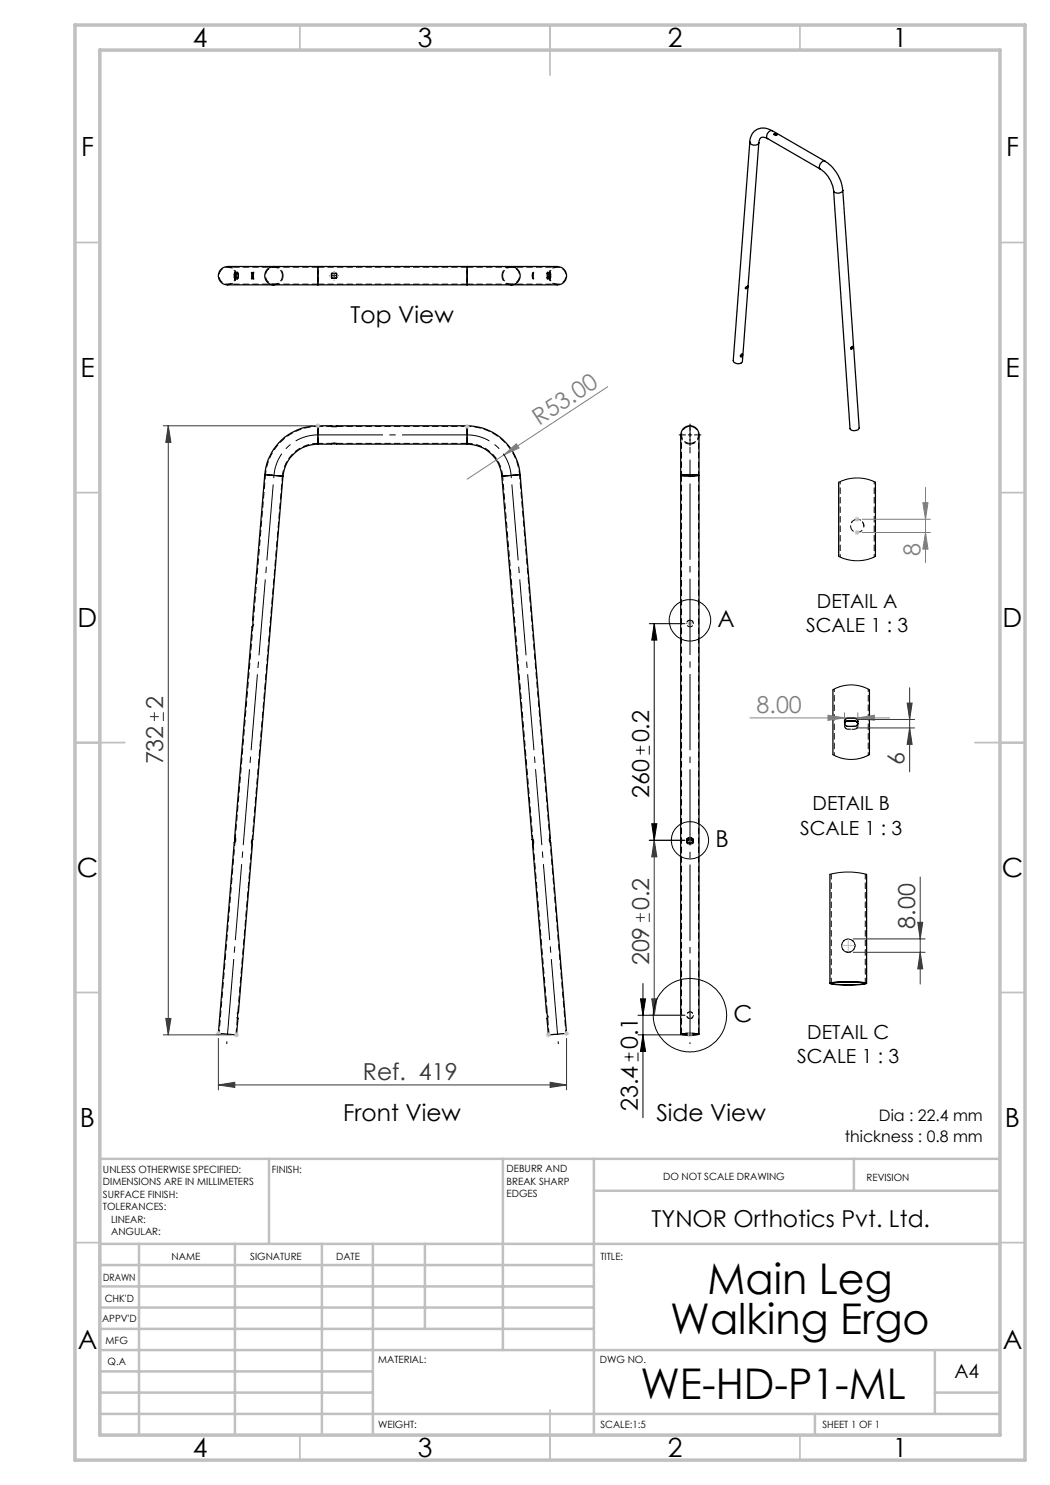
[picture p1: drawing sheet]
<svg xmlns="http://www.w3.org/2000/svg" width="210mm" height="297mm" viewBox="0 0 210 297" stroke-linecap="round" stroke-linejoin="round" font-family="sans-serif">
<g fill="none" stroke="#000" stroke-width=".2" stroke-dasharray="1.3 .6" stroke-linecap="butt">
<path d="M47 55.5h.1M47 54.8h.1M47 55.5l.1 .3M47 55.8h.2M47 54.5h.2M47.1 54.8l.1-.3M47.1 54.5l-.1 .3M47.2 55.8l-.1-.3M47.4 55.8h.1M47.5 54.5h-.1M50.3 55.8v-.3M50.3 54.5l.1 .3"/>
<path d="M50.3 55.8h.1M50.3 54.5h.1M50.3 54.8v-.3M50.3 54.8h.2M50.3 55.5h.2M50.4 54.5l.1 .3M50.4 55.5l-.1 .3M50.4 55.5h.1M50.4 54.8h.1M50.4 55.8l.1-.3M50.5 55.5l-.1 .3M50.5 54.8l-.1-.3"/>
<path d="M50.6 55.8h.2M50.8 54.5h-.2M54.8 56.8h8.8M63.6 56.8h29.8M63.6 53.4h-8.8M66.8 55.6a.52 .52 0 0 0 .5-.7 .52 .52 0 0 0-.9-.1 .52 .52 0 0 0 .3 .8h.1M93.4 53.4h-29.8M93.4 56.8h8.8M102.2 53.4h-8.8M106.5 54.8l.1-.3M106.5 55.5l.1 .3M106.6 55.8l-.1-.3"/>
<path d="M106.6 55.5l.1 .3M106.6 55.5h-.1M106.6 54.8h-.1M106.6 54.5l-.1 .3M106.7 54.8v-.3M106.7 54.8h-.2M106.7 55.5h-.2M106.7 54.5l-.1 .3M106.7 55.8h-.1M106.7 54.5h-.1M106.7 55.8v-.3M109.5 55.8h.1"/>
<path d="M109.6 54.5h-.1M109.8 55.8l.1-.3M109.9 54.5l.1 .3M109.9 54.8l-.1-.3M110 55.8h-.2M110 54.5h-.2M110 55.5l-.1 .3M110.1 55.5h-.2M110.1 54.8h-.2M110.1 54.8h-.1M110.1 55.5h-.1M66.3 85.3v-.1"/>
<path d="M66.3 88.7v.1M66.3 88.7l.5-.1M66.5 85.4l-.2-.1M66.5 85.4v-.2M66.8 88.7h.1M66.8 88.6l.5 .1M66.9 88.6h-.1M67.2 85.4v-.2M67.3 88.7h26.1M67.3 88.8v-.1M67.4 85.3l-.2 .1M67.4 85.3v-.1"/>
<path d="M93.4 85.3h-26M136.3 95.1v111.7M137.5 85.4v-.2M137.5 88.6v.1M137.7 85.3v-.1M138.4 85.3v-.1M138.5 85.4v-.2M138.5 88.7v-.1M170.1 105.1v.2M50.4 125.4h.2M50.4 125.3l.1-.1M50.7 124h-.2"/>
<path d="M137.3 124.7v.1M168.9 144.8v-.1M168.9 144.8v.3M168.9 145.1v.1M168.9 144.7v.1M169.6 145.8v.1M170.9 145.8v.1M171.6 144.7v.1M171.6 145.1v-.3M171.6 144.8v-.1M171.6 145.1v.1M46.9 168.5h.1"/>
<path d="M47 167.6h.1M47 168.1h.1M47 168.5l.1-.4M47 168h.2M47.1 168.1l.1-.1M47.2 168l-.1-.4M50.3 168.4v.3M50.3 168.4h.1M50.3 168.2v.2M50.3 168.2l.1 .1M50.3 168.7l.2 .1M50.4 167.9l-.1 .3"/>
<path d="M50.4 167.9h.1M106.6 167.9l.1 .3M106.6 167.9h-.1M106.7 168.7l-.2 .1M106.7 168.2v.2M106.7 168.2l-.1 .1M106.7 168.4v.3M106.7 168.4h-.1M109.8 168l.1-.4M109.9 168.1l-.1-.1M110 168h-.2M110 168.5l-.1-.4"/>
<path d="M110 168.1h-.1M110.1 167.6h-.2M110.1 168.5h-.1M137.3 168.3v-.1M137.3 168.2v.2M137.3 168.4l.4 .3M137.7 168.8l-.4-.4M137.7 168.5l-.4-.4M137.7 168.7v.1M138.3 168.7l.4-.3M138.3 168.7v.1M138.7 168.2v.1"/>
<path d="M138.7 168.4l-.4 .4M138.7 168.1l-.4 .4M138.7 168.4v-.2M169.6 190.5h.2M169.8 190.4h-.2M171 189.3v-.2M171 189.1v.2M47.2 207l.3-3.3M47.5 203.7h.1M47.6 202.4l2.8-33.6M47.6 203.7l-.1-.3M47.7 202.4h-.1"/>
<path d="M109.4 203.7h.1M109.4 202.4h-.1M109.5 203.7l.3 3.3M137.3 203v.1M138 203.7h.1M138.1 203.7h-.1M138.7 203.2v-.1M138.7 203v.1M138.7 203.1v-.1M139.7 206.8v-111.7"/>
</g>
<g fill="none" stroke="#000" stroke-width=".2" stroke-dasharray="1.3 .6" stroke-dashoffset=".1" stroke-linecap="butt">
<path d="M47.2 55.1a1.69 1.69 0 0 0-2.4-1.5 1.69 1.69 0 0 0-.3 2.9 1.69 1.69 0 0 0 2.7-1v-.4M56.5 55.1a1.69 1.69 0 0 0-2.5-1.5 1.69 1.69 0 0 0-.2 2.9 1.69 1.69 0 0 0 2.7-1v-.4M63.6 55.1v-1.7v3.4v-1.7M93.4 55.1v-1.7v3.4v-1.7M100.5 55.1a1.69 1.69 0 0 1 2.5-1.5 1.69 1.69 0 0 1 .2 2.9 1.69 1.69 0 0 1-2.6-1l-.1-.4M109.8 55.1a1.69 1.69 0 0 1 2.5-1.5 1.69 1.69 0 0 1 .2 2.9 1.69 1.69 0 0 1-2.7-1v-.4M56.5 95.2l-3.4-.3 3.4 .3M56.5 95.2a7.1 7.1 0 0 1 7.1-6.5M63.6 88.7v-3.4v3.4M93.4 88.7v-3.4v3.4M93.4 88.7a7.1 7.1 0 0 1 7.1 6.5M100.5 95.2l3.4-.3-3.4 .3"/>
<path d="M138 95.2l1.7-.1-1.5-.2-1.9 .2 1.7 .1M138 88.8a1.83 1.83 0 0 1-1.8-1.8M138 88.7a1.7 1.7 0 0 0 1.5-2.5 1.7 1.7 0 0 0-2.8-.3 1.7 1.7 0 0 0 1 2.7l.3 .1M139.8 87a1.83 1.83 0 0 1-1.8 1.8"/>
</g>
<path d="M63.6 85.3a10.5 10.5 0 0 0-10.5 9.6M67.2 85.4h-.7M100.5 95.2l6.1 72.7M103.9 94.9a10.5 10.5 0 0 0-10.5-9.6M136.3 87v8.1M139.7 95.1v-8.1M50.6 125.4l-3.5 42.2M138 124l-.6 .4M50.4 167.9l6.1-72.7M110 167.6l-6.1-72.7" fill="none" stroke="#000" stroke-width=".2" stroke-dasharray="1.3 .6" stroke-dashoffset=".4" stroke-linecap="butt"/>
<g fill="none" stroke="#000" stroke-width=".2" stroke-dasharray="1.3 .6" stroke-dashoffset=".7" stroke-linecap="butt">
<path d="M53 94.9l3.6 .3M63.6 85.1v3.7M93.4 85.1v3.7M104 94.9l-3.6 .3M138 95.2l-1.8-.1 1.6-.2 2 .2-1.8 .1M168 96.3v15.1M171.4 103.8a1.28 1.28 0 0 0-1.1 .7M174.8 111.4v-15.1M50.6 125.4l.2-.6-.1-.8M166.8 137.8v13.2M169.6 145.8h1.3M170.9 145.9h-1.3"/>
<path d="M170.9 145.3h-1.3M173.6 151v-13.2M109.5 203.7l.1-.7-.2-.6"/>
</g>
<path d="M45.5 56.8h9.3M54.8 53.4h-9.3M102.2 56.8h9.3M111.5 53.4h-9.3M47.4 203.5l.1 .2-.1-.6 .2-.7" fill="none" stroke="#000" stroke-width=".2" stroke-dasharray="1.3 .6" stroke-dashoffset=".8" stroke-linecap="butt"/>
<g fill="none" stroke="#000" stroke-width=".2" stroke-dasharray="1.3 .6" stroke-dashoffset=".2" stroke-linecap="butt">
<path d="M45.5 53.3a1.83 1.83 0 0 1 1.8 1.8M47.3 55.1a1.83 1.83 0 0 1-1.8 1.9M47.6 55.1l-.2-.6v1.3l.2-.7M47.7 55.1l-.2 .7v-1.3l.2 .6M50.7 55.1l.1-.6a1.28 1.28 0 0 0 0 1.3l-.1-.7M54.8 53.3a1.83 1.83 0 0 1 1.8 1.8M56.6 55.1a1.83 1.83 0 0 1-1.8 1.9M100.4 55.1a1.83 1.83 0 0 0 1.8 1.9M102.2 53.3a1.83 1.83 0 0 0-1.8 1.8M109.4 55.1l.1-.6a1.35 1.35 0 0 0 0 1.3l-.1-.7M109.5 55.1l.1 .7a1.28 1.28 0 0 1 0-1.3l-.1 .6M109.7 55.1a1.83 1.83 0 0 0 1.8 1.9"/>
<path d="M111.5 53.3a1.83 1.83 0 0 0-1.8 1.8M63.6 88.7h2.7M66.3 85.3h-2.7M166.3 174.8v21.9M173.1 196.7v-21.9"/>
</g>
<path d="M172.8 105.3a1.35 1.35 0 0 0-1.4-1.5M138 124a.66 .66 0 0 1 .6 1 .66 .66 0 0 1-1.1 .2 .66 .66 0 0 1 .3-1.1l.2-.1M168.9 145.1l.1 .4 .6 .3M169.6 145.9a.68 .68 0 0 1-.7-.7M169.6 145.3a.65 .65 0 0 1-.7-.7M170.9 145.8a.68 .68 0 0 0 .7-.7M171.6 145.2l-.1 .4-.6 .3M171.6 144.6l-.1 .4-.6 .3M47 168.5l-3.2 38.2M113.2 206.7l-3.2-38.2M138 203.7a.66 .66 0 0 0 .6-.9 .66 .66 0 0 0-1.1-.2 .66 .66 0 0 0 .3 1.1h.2M138 203.7a.66 .66 0 0 1-.6-.9 .66 .66 0 0 1 1.1-.2 .66 .66 0 0 1-.2 1.1h-.3" fill="none" stroke="#000" stroke-width=".2" stroke-dasharray="1.3 .6" stroke-dashoffset=".5" stroke-linecap="butt"/>
<g fill="none" stroke="#000" stroke-width=".2" stroke-dasharray="1.3 .6" stroke-dashoffset=".3" stroke-linecap="butt">
<path d="M47 54.8v.7M47.1 55.5v-.7M50.3 55.5v-.7M50.4 54.8v.7M50.5 54.8v.7M50.5 55.5v-.7M106.5 55.5v-.7M106.5 54.8v.7M106.6 54.8v.7M106.7 55.5v-.7M109.9 55.5v-.7M110 54.8v.7"/>
<path d="M53.1 94.9l-2.4 29.1M171 103.9a1.33 1.33 0 0 1 1.8 1.3 1.33 1.33 0 0 1-1.9 1.2 1.33 1.33 0 0 1-.3-2.2l.4-.3M137.7 168.7h.6M138.3 168.8h-.6M138.3 168.5h-.6M169.2 190.4a1.33 1.33 0 0 0 1.8-1.3 1.33 1.33 0 0 0-1.9-1.1 1.33 1.33 0 0 0-.3 2.2l.4 .2M170.2 190.4a1.33 1.33 0 0 1-1.9-1.3 1.33 1.33 0 0 1 1.9-1.2 1.33 1.33 0 0 1 .3 2.2l-.3 .3"/>
</g>
<path d="M106.6 168.8l2.8 33.6" fill="none" stroke="#000" stroke-width=".2" stroke-dasharray="1.3 .6" stroke-dashoffset="-.1" stroke-linecap="butt"/>
<g fill="none" stroke="#000" stroke-width=".25">
<path d="M150 28.4l-3.4 43.7a1.03 1.03 0 0 0 .9 .6 1.03 1.03 0 0 0 1-.5l3.3-43.7M150 28.4a1 1 0 0 0 .8 .6 1 1 0 0 0 1-.5M153.5 27.7l-.2-.1a.95 .95 0 0 0-1.1-.1 .95 .95 0 0 0-.4 1M153.5 27.7l10.6 6.1M154.4 26.1a2.77 2.77 0 0 0-2.9-.3 2.77 2.77 0 0 0-1.5 2.6M154.4 26.1a1.04 1.04 0 0 0-.9 1.6M154.4 26.1l10.6 6.1M154.8 26.8v.1M154.8 26.9l.3 .2 .3-.2M154.8 26.9h.1M155 26.7h.2M155 26.7l-.2 .1"/>
<path d="M155 26.7l-.2 .2M155 26.7l.2 .1M155 26.7h.1M155.2 26.7l.2 .1M155.2 26.8l.2 .1M155.2 26.7v.1M155.4 26.8v.1M164.1 33.8a6.3 6.3 0 0 1 2.6 4.4M165 32.2a7.8 7.8 0 0 1 3.6 5.9M165 32.2a1.03 1.03 0 0 0-.9 1.6M168.6 38.1l3.2 47.5a1.11 1.11 0 0 1-1.8 .1l-3.3-47.5M168.6 38.1a1.09 1.09 0 0 1-1.9 .1"/>
<path d="M46.9 55.5l.1 .3M46.9 54.8v.7M46.9 54.8h.1M46.9 55.5h.1M47 55.8h.1M47 54.5l-.1 .3M47 54.5h.1M50.6 54.5v1.3a1.26 1.26 0 0 1 0-1.3zM54.8 53.3h8.8M54.8 57h8.8M54.8 53.3h-9.3a1.83 1.83 0 0 0-1.8 1.8 1.83 1.83 0 0 0 1.8 1.9h9.3M54.8 53.3a1.83 1.83 0 0 0-1.9 1.8 1.83 1.83 0 0 0 1.9 1.9"/>
<path d="M63.6 53.3v3.7M63.6 57h29.8M63.6 53.3h29.8M66.3 54.7l1-.1v1l-.9 .1zM93.4 53.3h8.8M93.4 57h8.8M93.4 53.3v3.7M102.2 53.3h9.3a1.83 1.83 0 0 1 1.8 1.8 1.83 1.83 0 0 1-1.8 1.9h-9.3M102.2 53.3a1.83 1.83 0 0 1 1.8 1.8 1.83 1.83 0 0 1-1.8 1.9M110 54.8v-.3l.1 .3M110 54.8v.7M110 55.5v.3l.1-.3"/>
<path d="M110 54.8h.1M110 55.5h.1M110.1 54.8v.7M149.2 57.7h-.1M149.2 57.7h.1M149.4 57.6l-.2 .1M149.4 57.6h.1M149.5 57.6l-.3 .1M149.5 57.3h.1M149.5 57.3l-.1 .3M149.5 57.3v.1M149.5 57.3h-.1a.29 .29 0 0 0-.2 .1 .29 .29 0 0 0 0 .3"/>
<path d="M149.5 57.4v.2M148.3 70.9h.2a.29 .29 0 0 1 0 .4 .29 .29 0 0 1-.4-.1zM148.5 70.8l-.1 .3-.3 .2M170.3 69.7l-.1 .1M170.3 69.7v.1M170.5 69.6l-.2 .1M170.5 69.6h.1M170.5 69.3l.1 .1M170.5 69.3a.25 .25 0 0 0-.3 .2 .25 .25 0 0 0 .1 .3M170.5 69.6l-.2 .2M170.6 69.3h.1M170.6 69.4l-.1 .2"/>
<path d="M170.6 69.3v.1M170.6 69.4h.1M53 95l-2.5 29 .1 .8-.2 .6-3.5 42.2M53 95l3.6 .2M56.6 95.2l-6 72.8-.2 .4 .1 .4-2.8 33.7-.2 .4 .1 .8-.3 3.3-3.6-.3 3.1-38.2 .2-.2-.1-.7M63.6 88.8a7.1 7.1 0 0 0-7 6.4M63.6 85.2a10.6 10.6 0 0 0-10.6 9.8M63.6 88.8h29.8M63.6 85.2h29.8M63.6 85.2v3.6M93.4 88.8a7 7 0 0 1 7 6.4M93.4 85.2a10.7 10.7 0 0 1 10.6 9.8"/>
<path d="M93.4 85.2v3.6M100.4 95.2l6 72.8M104 95l-3.6 .2M104 95l6.1 72.6M136.1 95.1v-3.5a22 22 0 0 1 .2-5.3 1.85 1.85 0 0 1 2.3-1 1.85 1.85 0 0 1 1.2 2.2v7.6M136.1 95.1l.8-.1h2.2l.7 .1M136.1 95.1v111.7M139.8 95.1v111.7M167.7 96.4v14.9M175.1 96.4v14.9M166.6 138v12.9M173.9 138v12.9"/>
<path d="M168.9 144.3a.92 .92 0 0 0 .4 .9 .92 .92 0 0 0 .9 .1 1.08 1.08 0 0 0 1.4-.7v-.3M169.6 143.6h1.3M169.6 143.6a.65 .65 0 0 0-.7 .7M169.6 144.2l-.4 .1-.3 .4M169.6 144.2h1.3M169.6 143.6l-.6 .3-.1 .4M169.6 144.2a.68 .68 0 0 0-.7 .5M169.6 143.6h.1M169.6 144.2h.1M170.9 143.6h.2a.6 .6 0 0 1 .5 .7M170.9 144.2a.57 .57 0 0 1 .7 .5 .68 .68 0 0 0-.7-.5zM170.9 143.6a.65 .65 0 0 1 .7 .7"/>
<path d="M170.9 143.6h.1M170.9 144.2h.1M46.9 167.6h.1M106.4 168l.2 .3-.1 .5M106.4 168h.1M106.5 168.8h.1M110 167.6l3.3 39.1-3.6 .3-.3-3.3 .1-.7-.2-.6-2.8-33.6M110 167.6h.1M137.7 167.6h.6M137.7 167.6a.48 .48 0 0 0-.3 .7 .48 .48 0 0 0 .7 .2 .38 .38 0 0 0 .5-.1 .38 .38 0 0 0 0-.4M137.7 167.9l-.4 .3 .4-.2M137.7 168h.6"/>
<path d="M137.7 167.9h.6M137.7 167.6v.1M137.7 167.9v.1M138.3 167.6l.3 .4M138.3 168l.3 .2M138.3 167.7l.3 .3M138.3 167.9l.3 .3M138.3 167.6v.1M138.3 167.9v.1M166 174.9v21.8M173.3 174.9v21.8M166 196.7a23.8 23.8 0 0 1 7.3 0 21.4 21.4 0 0 1-7.3 0z"/>
<path d="M166.3 196.6a21.5 21.5 0 0 1 6.7 .1 20.7 20.7 0 0 1-6.8 0zM136.2 206.8l2.6-.1 1 .2-2.7 .1zM136.3 206.8l.9-.1 2.5 .1-1.1 .2z"/>
</g>
<path d="M63.6 55.1v1.9M63.6 53.3v1.8M93.4 55.1v1.9M93.4 53.3v1.8M138 95.2l-1.8-.1M139.8 95.1l-1.8 .1" fill="none" stroke="#000" stroke-width=".2" stroke-dasharray="1.3 .6" stroke-dashoffset=".9" stroke-linecap="butt"/>
<path d="M138.7 124.8l-.3-.6-.4-.2" fill="none" stroke="#000" stroke-width=".2" stroke-dasharray="1.3 .6" stroke-dashoffset=".6" stroke-linecap="butt"/>
<path d="M167.7 96.4l1.5-.5 1.6-.3 2.3 .1 2 .7M167.7 111.3l1.6 .6 1.5 .2 2.3-.1 2-.7M166.6 138l1.3-.7 2-.3 2 .2 2 .8M166.6 150.9l1.6 .7 1.9 .3 2.2-.3 1.6-.7M166 174.9l2.9-.5h2l2.4 .5" fill="none" stroke="#000" stroke-width=".2"/>
<path d="M121.5 77.4l-28.1 18.4M100.8 91l2.5-2.2 .5 .8z" fill="none" stroke="#808080" stroke-width=".2"/>
<g fill="none" stroke="#c0c0c0" stroke-width=".35">
<path d="M60 5v5M110 5v10M160 5v5M15 48.5h5M200 48.5h5M15 98.5h5M200 98.5h5M15 148.5h10M195 148.5h10M15 198.5h5M200 198.5h5M15 248.5h5"/>
<path d="M200 248.5h5M60 287v5M110 282v10M160 287v5"/>
</g>
<g fill="none" stroke="#c0c0c0" stroke-width=".5">
<path d="M53.8 231.8v17M100.6 231.8v38.2M118.8 231.8v55.2M118.8 238.2h81.2M170.8 231.8v6.4M200 231.8h-180v55.2M20 248.8h180M20 257.3h98.8M20 253h98.8M27.8 248.8v38.2M47 248.8v38.2M64.4 248.8v38.2"/>
<path d="M74.6 248.8v38.2M85 248.8v17M20 265.8h98.8M20 261.5h98.8M20 278.5h54.6M20 274.3h54.6M20 270h180M187 278.5h13M187 270v12.8M20 282.8h180M163 282.8v4.2"/>
</g>
<path d="M15 5h190v287h-190zM20 10h180v277h-180z" fill="none" stroke="#c0c0c0" stroke-width=".7"/>
<path d="M100.8 91l2.5-2.2 .5 .8z" fill="#808080"/>
<path d="M43.7 207.7v10.3M43.7 217h69.6M110 216.5l3.3 .5-3.3 .5zM113.3 207.7v10.3" fill="none" stroke="#353535" stroke-width=".2"/>
<g fill="none" stroke="#c0c0c0" stroke-width=".2">
<path d="M63.1 85.2h1M63.2 84.8l.7 .7M63.6 84.7v1M63.9 84.8l-.7 .7M92.9 85.3h1M93.1 84.9l.7 .8M93.4 84.8v1M93.8 84.9l-.7 .8M43.1 206.7h1.1M43.3 206.3l.7 .7M43.7 206.2v1M44 206.3l-.7 .7"/>
<path d="M46.8 207h1M47 206.6l.7 .7M47.3 206.5v1M47.7 206.6l-.7 .7M109.1 207h1.1M109.3 206.6l.7 .7M109.7 206.5v1M110 206.6l-.7 .7M112.8 206.7h1M113 206.3l.7 .7M113.3 206.2v1M113.7 206.3l-.7 .7"/>
</g>
<path d="M110 216.5l3.3 .5-3.3 .5z" fill="#353535"/>
<path d="M43.7 217l3.3-.5v1z" fill="none" stroke="#353535" stroke-width=".2"/>
<path d="M43.7 217l3.3-.5v1z" fill="#353535"/>
<path d="M32.7 85.2h29.9M33.7 85.2l.5 3.3h-1zM33.7 85.2v121.8M30 143.3h1.8M30.9 142.4v1.8M32.7 142.4v1.8M32.7 207h13.6" fill="none" stroke="#353535" stroke-width=".2"/>
<path d="M33.7 85.2l.5 3.3h-1z" fill="#353535"/>
<path d="M33.2 203.7h1l-.5 3.3z" fill="none" stroke="#353535" stroke-width=".2"/>
<path d="M33.2 203.7h1l-.5 3.3z" fill="#353535"/>
<path d="M128.1 199.8h1l-.5 3.3zM128.6 196.7v26.9M124.9 211.4h1.8M125.8 210.5v1.8M127.6 210.5v1.8M127.6 207h9.4M127.6 203.1h9.4M128.6 207l.5 3.3h-1z" fill="none" stroke="#000" stroke-width=".2"/>
<path d="M63.6 87a8.8 8.8 0 0 0-8.8 8.1M102.2 95.1a8.8 8.8 0 0 0-8.8-8.1" fill="none" stroke="#000" stroke-width=".2" stroke-dasharray="15.2 1.3 1.3 1.3" stroke-dashoffset="10.6" stroke-linecap="butt"/>
<path d="M137.5 124.7h1M137.6 124.4l.7 .7M138 124.2v1M138.3 124.4l-.7 .7M137.5 207h1M137.6 206.6l.7 .7M138 206.5v1M138.3 206.6l-.7 .7" fill="none" stroke="#c0c0c0" stroke-width=".2"/>
<path d="M63.6 87h29.8" fill="none" stroke="#000" stroke-width=".2" stroke-dasharray="15.2 1.3 1.3 1.3" stroke-dashoffset="2.2" stroke-linecap="butt"/>
<path d="M54.8 95.1l-9.5 113.7M102.2 95.1l9.5 113.7" fill="none" stroke="#000" stroke-width=".2" stroke-dasharray="15.2 1.3 1.3 1.3" stroke-dashoffset="-1.8" stroke-linecap="butt"/>
<path d="M66 55.1h-.1M66.8 55.1v-.4M66.8 55.1h-.4M66.8 55.1v.4M66.8 55.1h.4M66.8 54.3v-.1M66.8 56v.1M67.7 55.1h.1" fill="none" stroke="#000" stroke-width=".2" stroke-dasharray="15.2 1.3 1.3 1.3" stroke-linecap="butt"/>
<path d="M138 167.6v.9M138 202.4v1.3" fill="none" stroke="#c0c0c0" stroke-width=".2" stroke-dasharray="15.2 1.3 1.3 1.3" stroke-linecap="butt"/>
<path d="M128.6 207l.5 3.3h-1zM128.1 199.8h1l-.5 3.3z" fill="#000"/>
<path d="M129.9 168.1h7.1M130.8 168.1l.6 3.3h-1zM130.8 168.1v35M127.2 183.5h1.8M128.1 182.6v1.8M129.9 182.6v1.8M129.9 203.1h7.1" fill="none" stroke="#353535" stroke-width=".2"/>
<path d="M130.8 168.1l.6 3.3h-1z" fill="#353535"/>
<path d="M130.4 199.8h1l-.6 3.3z" fill="none" stroke="#353535" stroke-width=".2"/>
<path d="M130.4 199.8h1l-.6 3.3z" fill="#353535"/>
<g fill="none" stroke="#000" stroke-width=".2">
<path d="M129.9 124.7h7.1M130.8 124.7l.6 3.3h-1zM130.8 124.7v43.4M127.2 150h1.8M128.1 149.2v1.7M129.9 149.2v1.7M129.9 168.1h7.1M130.4 164.7h1l-.6 3.4z"/>
<circle cx="138" cy="124.1" r="4.1"/>
<circle cx="138" cy="168.1" r="3.7"/>
<circle cx="138" cy="203" r="7.4"/>
</g>
<path d="M130.8 124.7l.6 3.3h-1zM130.4 164.7h1l-.6 3.4z" fill="#000"/>
<path d="M185.1 97.5v15M172.4 103.9h13.7M172.4 106.5h13.7M184.6 100.5h1l-.5 3.4z" fill="none" stroke="#808080" stroke-width=".2"/>
<path d="M170.9 103.9h1M170.9 106.5h1M171.1 103.5l.7 .7M171.1 106.1l.7 .8M171.4 103.3v1M171.4 106v1M171.8 103.5l-.7 .7M171.8 106.1l-.7 .8" fill="none" stroke="#c0c0c0" stroke-width=".2"/>
<path d="M138 95.1v113.7" fill="none" stroke="#000" stroke-width=".2" stroke-dasharray="15.2 1.3 1.3 1.3" stroke-dashoffset="-1.6" stroke-linecap="butt"/>
<path d="M138 85v10.1" fill="none" stroke="#000" stroke-width=".2" stroke-dasharray="15.2 1.3 1.3 1.3" stroke-dashoffset="12.1" stroke-linecap="butt"/>
<path d="M137.2 87h-1.4M138 87v-.4M138 87h-.4M138 87v.4M138 87h.4M138 86.1v-1.4M138 87.8v1.4M138.8 87h1.5" fill="none" stroke="#000" stroke-width=".2" stroke-dasharray="15.2 1.3 1.3 1.3" stroke-linecap="butt"/>
<path d="M184.6 100.5h1l-.5 3.4z" fill="#808080"/>
<path d="M185.1 106.5l.5 3.3h-1z" fill="none" stroke="#808080" stroke-width=".2"/>
<path d="M185.1 106.5l.5 3.3h-1z" fill="#808080"/>
<path d="M150 143.6h27.9M165.6 143l3.3 .6-3.3 .5zM168.9 142.6v1.2M171.6 142.6v1.2" fill="none" stroke="#808080" stroke-width=".2"/>
<path d="M165.6 143l3.3 .6-3.3 .5z" fill="#808080"/>
<path d="M171.6 143.6l3.3-.6v1.1z" fill="none" stroke="#808080" stroke-width=".2"/>
<path d="M171.6 143.6l3.3-.6v1.1z" fill="#808080"/>
<path d="M181.9 137.5v16.9M171.2 145.6h11.7M171.2 143.9h11.7M181.9 145.6l.5 3.3h-1z" fill="none" stroke="#353535" stroke-width=".2"/>
<path d="M181.9 145.6l.5 3.3h-1z" fill="#353535"/>
<path d="M181.4 140.6h1l-.5 3.3z" fill="none" stroke="#353535" stroke-width=".2"/>
<path d="M181.4 140.6h1l-.5 3.3z" fill="#353535"/>
<path d="M184 175.4v21.4M170.6 190.5h14.4M170.6 187.8h14.4M184 190.5l.5 3.3h-.9z" fill="none" stroke="#353535" stroke-width=".2"/>
<path d="M168.3 189.1h2.7M169.7 190.4v-2.6" fill="none" stroke="#c0c0c0" stroke-width=".2" stroke-dasharray="15.2 1.3 1.3 1.3" stroke-linecap="butt"/>
<path d="M184 190.5l.5 3.3h-.9z" fill="#353535"/>
<path d="M183.6 184.5h.9l-.5 3.3z" fill="none" stroke="#353535" stroke-width=".2"/>
<path d="M183.6 184.5h.9l-.5 3.3z" fill="#353535"/>
<g font-size="8.5">
<text x="141.5" y="258.8">Main Leg</text>
<text x="134.1" y="266.9">Walking Ergo</text>
<text x="128.1" y="279.7">WE-HD-P1-ML</text>
</g>
<g font-size="5.3">
<text x="38.5" y="9.5">4</text>
<text x="83.5" y="9.5">3</text>
<text x="133.5" y="9.5">2</text>
<text x="178.5" y="9.5">1</text>
<text x="16.2" y="31.2">F</text>
<text x="201.2" y="31.2">F</text>
<text x="16.1" y="75.5">E</text>
<text x="201.1" y="75.5">E</text>
<text x="15.5" y="125.5">D</text>
<text x="200.5" y="125.5">D</text>
<text x="15.4" y="175.5">C</text>
<text x="200.4" y="175.5">C</text>
<text x="16" y="225.5">B</text>
<text x="201" y="225.5">B</text>
<text x="15.5" y="269.7">A</text>
<text x="200.5" y="269.7">A</text>
<text x="38.5" y="291.5">4</text>
<text x="83.5" y="291.5">3</text>
<text x="133.5" y="291.5">2</text>
<text x="178.5" y="291.5">1</text>
</g>
<g font-size="4.7">
<text x="70.1" y="64.6">Top View</text>
<text x="143.5" y="125.4">A</text>
<text x="129.8" y="148.5" transform="rotate(-90 129.8 148.5)">0.2</text>
<text x="129.8" y="159.6" transform="rotate(-90 129.8 159.6)">260</text>
<text x="143.1" y="169.3">B</text>
<text x="127.5" y="209.9" transform="rotate(-90 127.5 209.9)">0.1</text>
<text x="146.7" y="204.4">C</text>
<text x="68.6" y="224.3">Front View</text>
<text x="127.5" y="222.2" transform="rotate(-90 127.5 222.2)">23.4</text>
<text x="131.3" y="224.3">Side View</text>
<text x="130.3" y="245.3">TYNOR Orthotics Pvt. Ltd.</text>
</g>
<g font-size="4.7" fill="#808080">
<text x="107.8" y="85.2" transform="rotate(-33 107.8 85.2)">R53.00</text>
<text x="184.1" y="111.2" transform="rotate(-90 184.1 111.2)">8</text>
<text x="151.3" y="142.5">8.00</text>
</g>
<g font-size="4.7" fill="#353535">
<text x="32.6" y="141.8" transform="rotate(-90 32.6 141.8)">2</text>
<text x="32.6" y="152.9" transform="rotate(-90 32.6 152.9)">732</text>
<text x="180.9" y="153.1" transform="rotate(-90 180.9 153.1)">6</text>
<text x="129.8" y="182" transform="rotate(-90 129.8 182)">0.2</text>
<text x="183" y="185.7" transform="rotate(-90 183 185.7)">8.00</text>
<text x="129.8" y="193.1" transform="rotate(-90 129.8 193.1)">209</text>
<text x="72.6" y="216">Ref. 419</text>
</g>
<g font-size="3.9">
<text x="163.4" y="121.6">DETAIL A</text>
<text x="161.2" y="126.4">SCALE 1 : 3</text>
<text x="160" y="166.9">SCALE 1 : 3</text>
<text x="162.5" y="162">DETAIL B</text>
<text x="161.5" y="207.7">DETAIL C</text>
<text x="159.4" y="212.6">SCALE 1 : 3</text>
<text x="190.9" y="275.5">A4</text>
</g>
<g font-size="3.2">
<text x="175.8" y="224.3">Dia : 22.4 mm</text>
<text x="169" y="228.5">thickness : 0.8 mm</text>
</g>
<g font-size="2">
<text x="20.6" y="234.6">UNLESS OTHERWISE SPECIFIED:</text>
<text x="20.6" y="237.1">DIMENSIONS ARE IN MILLIMETERS</text>
<text x="20.6" y="239.6">SURFACE FINISH:</text>
<text x="54.4" y="234.6">FINISH:</text>
<text x="101.3" y="234.5">DEBURR AND</text>
<text x="101.3" y="237">BREAK SHARP</text>
<text x="101.3" y="239.5">EDGES</text>
<text x="132.6" y="236">DO NOT SCALE DRAWING</text>
<text x="173.3" y="236.2">REVISION</text>
<text x="20.6" y="242.1">TOLERANCES:</text>
<text x="22.2" y="244.6">LINEAR:</text>
<text x="22.2" y="247.1">ANGULAR:</text>
<text x="34.3" y="252">NAME</text>
<text x="50" y="251.9">SIGNATURE</text>
<text x="67.2" y="251.9">DATE</text>
<text x="120.1" y="251.9">TITLE:</text>
<text x="20.6" y="256.1">DRAWN</text>
<text x="20.9" y="260.3">CHK'D</text>
<text x="20.4" y="264.4">APPV'D</text>
<text x="21.1" y="268.8">MFG</text>
<text x="21.5" y="273">Q.A</text>
<text x="75.6" y="272.5">MATERIAL:</text>
<text x="120" y="272.5">DWG NO.</text>
<text x="75.6" y="285.5">WEIGHT:</text>
<text x="120.1" y="285.6">SCALE:1:5</text>
<text x="164.5" y="285.6">SHEET 1 OF 1</text>
</g>
</svg>
